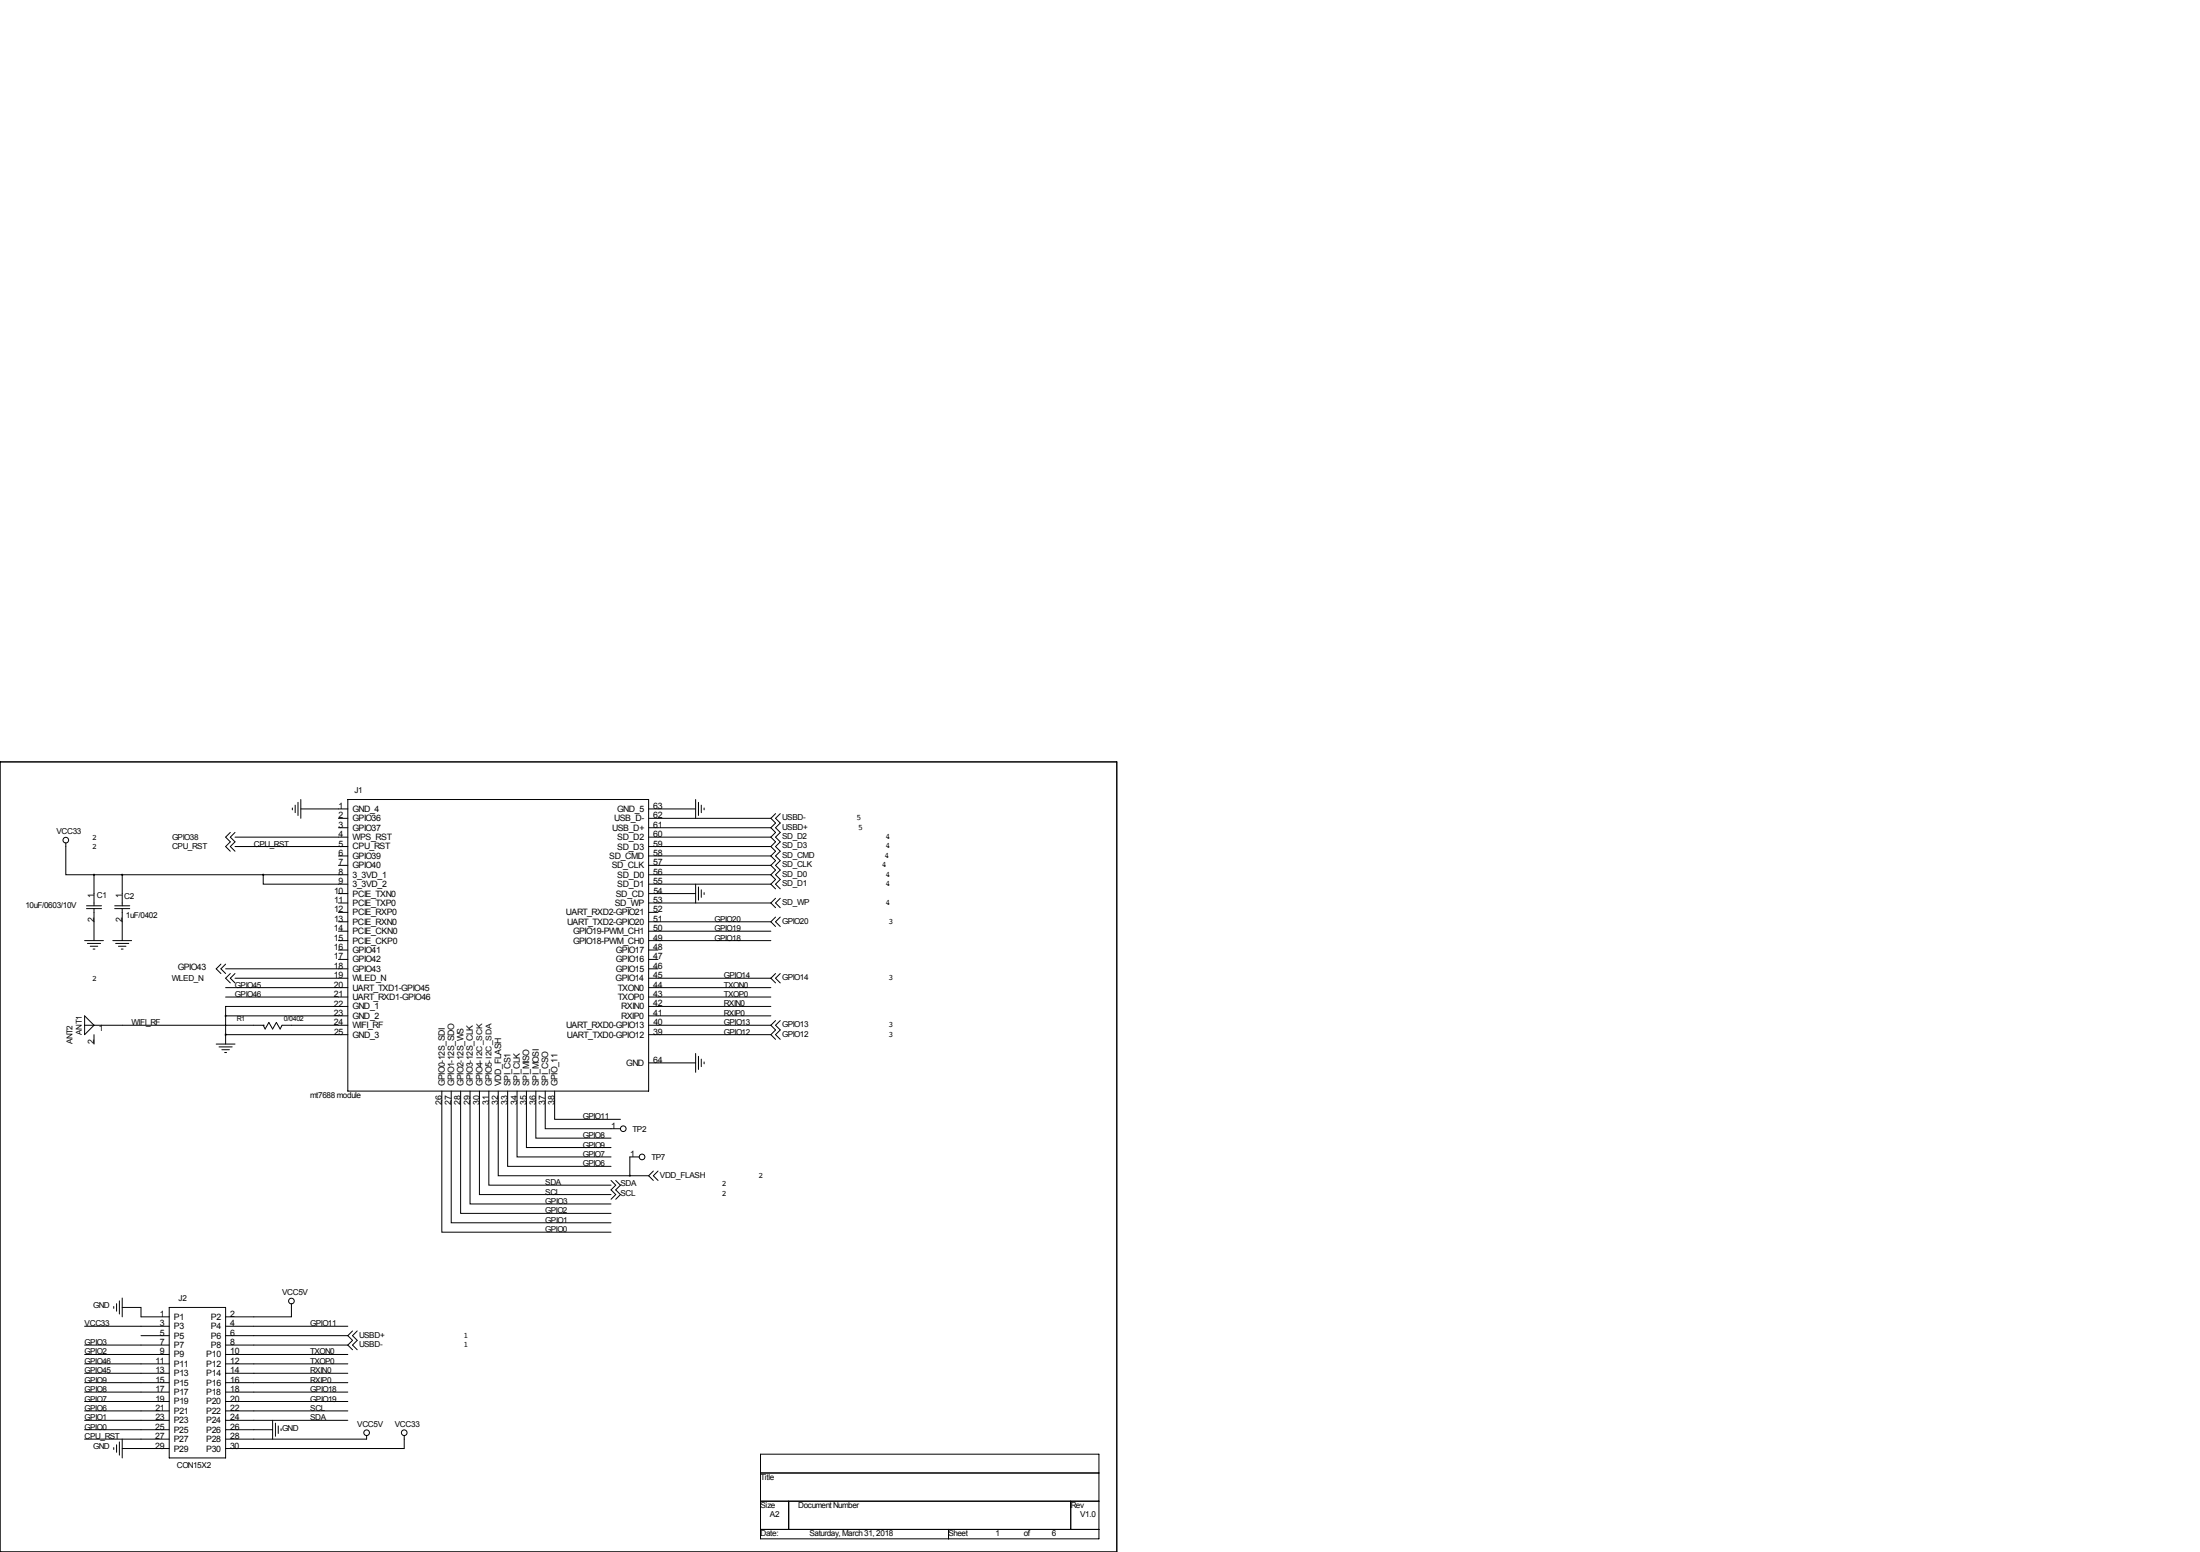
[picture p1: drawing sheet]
<svg xmlns="http://www.w3.org/2000/svg" width="594mm" height="419mm" viewBox="0 0 594 419" stroke-linecap="round" stroke-linejoin="round" font-family="sans-serif">
<g fill="none" stroke="#000" stroke-width=".27">
<path d="M0 205.7h301.8v213.4h-301.8zM79 218.2v.5M79.8 217.4v2.1M80.5 216.7v3.5M81.3 218.4h12.7M81.3 215.9v5.1M94 215.9h81.3v78.7h-81.3zM188 215.9v5.1M188 218.4h-12.7M188.7 216.7v3.5M189.5 217.4v2.1M190.2 218.2v.5"/>
<path d="M209.6 219.7l-1.3 1.3M210.8 219.7l-1.3 1.3 1.3 1.2-1.3 1.3 1.3 1.3-1.3 1.3 1.3 1.2-1.3 1.3 1.3 1.3-1.3 1.2 1.3 1.3-1.3 1.3 1.3 1.3-1.3 1.2 1.3 1.3-1.3 1.3 1.3 1.2M17.8 227.6v8.6h7.6M25.4 236.2v8.4M33 236.2v8.4M62.2 224.8l-1.2 1.3 1.2 1.2-1.2 1.3 1.2 1.3M63.5 224.8l-1.3 1.3 1.3 1.2-1.3 1.3 1.3 1.3M63.5 226.1h30.5M63.5 228.6h30.5M71.1 236.2v2.6h22.9M91.4 221h2.6M91.4 223.5h2.6"/>
<path d="M91.4 231.1h2.6M91.4 233.7h2.6M94 236.2h-68.6M175.3 223.5h33M175.3 226.1h33M175.3 236.2h33M175.3 238.8h33M188 238.8v5M188.7 239.5v3.6M208.3 221h-33M208.3 228.6h-33M208.3 231.1h-33"/>
<path d="M208.3 233.7h-33M208.3 221l1.3 1.2-1.3 1.3M208.3 223.5l1.3 1.3-1.3 1.3M208.3 226.1l1.3 1.2-1.3 1.3M208.3 228.6l1.3 1.3-1.3 1.2M208.3 236.2l1.3 1.3-1.3 1.3M208.3 238.8l1.3 1.2M208.3 233.7l1.3 1.2-1.3 1.3M208.3 231.1l1.3 1.3-1.3 1.3M22.9 254h5M23.4 244.6h4M23.4 245.4h4"/>
<path d="M23.6 254.8h3.6M24.4 255.5h2M25.1 256.3h.6M25.4 245.4v8.6M30.5 254h5.1M31 244.6h4.1M31 245.4h4.1M31.2 254.8h3.6M32 255.5h2M32.8 256.3h.5M33 245.4v8.6M91.4 241.3h2.6"/>
<path d="M91.4 243.8h2.6M91.4 246.4h2.6M91.4 248.9h2.6M91.4 251.5h2.6M91.4 254h2.6M91.4 256.5h2.6M91.4 259.1h2.6M175.3 246.4h2.5M175.3 251.5h33M175.3 256.5h2.5M175.3 259.1h2.5M188 241.3h-12.7"/>
<path d="M189.5 240.3v2M190.2 241v.6M208.3 243.8h-33M208.3 248.9h-33M208.3 254h-33M208.3 243.8l1.3 1.3M208.3 248.9l1.3 1.3M209.6 242.6l-1.3 1.2M209.6 247.7l-1.3 1.2M210.8 247.7l-1.3 1.2 1.3 1.3M210.8 242.6l-1.3 1.2 1.3 1.3M22.9 274.3l2.5 2.6-2.5 2.5z"/>
<path d="M22.9 276.9h48.2M25.4 279.4v2.5M59.7 260.4l-1.3 1.2 1.3 1.3M61 274.3v7.6M61 261.6h33M61 266.7h33M61 269.2h33M61 274.3h33M61 279.4h33M61 260.4l-1.3 1.2 1.3 1.3M62.2 262.9l-1.2 1.3 1.2 1.2M63.5 262.9l-1.3 1.3 1.3 1.2"/>
<path d="M63.5 264.2h30.5M71.1 276.9h.1M71.1 276.9l.5 1 1-1.8 1.1 1.8 1-1.8 1 1.8 .5-1h17.8M94 271.8h-33v2.5M175.3 276.9h33M175.3 261.6h2.5M208.3 264.2h-33M208.3 266.7h-33M208.3 269.2h-33M208.3 271.8h-33M208.3 274.3h-33M208.3 279.4h-33"/>
<path d="M208.3 276.9l1.3 1.2-1.3 1.3M208.3 279.4l1.3 1.3M208.3 264.2l1.3 1.2M209.6 275.6l-1.3 1.3M209.6 262.9l-1.3 1.3M210.8 275.6l-1.3 1.3 1.3 1.2-1.3 1.3 1.3 1.3M210.8 262.9l-1.3 1.3 1.3 1.2M58.4 281.9h5.1M59.2 282.7h3.5M59.9 283.5h2.1M60.7 284.2h.5M119.4 294.6v38.1h45.7"/>
<path d="M121.9 294.6v35.6h43.2M124.5 294.6v33.1h40.6M127 294.6v30.5h38.1M129.5 294.6v28h35.6M132.1 294.6v25.4h33M134.6 294.6v22.9h35.6M137.2 294.6v20.4h27.9M139.7 294.6v17.8h25.4M142.2 294.6v15.3h22.9M144.8 294.6v12.7h20.3M147.3 294.6v10.2h20.3M149.9 294.6v7.7h17.7"/>
<path d="M188 284.5v5.1M188 287h-12.7M188.7 285.2v3.6M189.5 286v2M190.2 286.8v.5M165.1 318.8l1.3 1.2-1.3 1.3 1.3 1.3-1.3 1.2M166.4 318.8l1.2 1.2-1.2 1.3 1.2 1.3-1.2 1.2M170.2 317.5h5.1M172.7 312.4h-2.5v5.1M175.3 317.5l1.2 1.3M176.5 316.2l-1.2 1.3M177.8 316.2l-1.3 1.3 1.3 1.3"/>
<path d="M22.9 358.1h22.8M30.7 352.8v.5M31.5 352v2.1M32.3 351.3v3.5M33 350.5v5.1M33 353.1h5.1v2.5h7.6M45.7 353.1h15.3v40.6h-15.3zM78.7 352v3.6h-17.7M94 358.1h-33M95.2 359.4l-1.2 1.3M96.5 359.4l-1.3 1.3 1.3 1.3-1.3 1.2 1.3 1.3M22.9 363.2h22.8"/>
<path d="M22.9 365.8h22.8M22.9 368.3h22.8M22.9 370.8h22.8M22.9 373.4h22.8M22.9 375.9h22.8M22.9 378.5h22.8M38.1 360.7h7.6M61 360.7h33M61 368.3h33M61 373.4h33M94 363.2h-33M94 365.8h-33"/>
<path d="M94 370.8h-33M94 375.9h-33M94 378.5h-33M94 360.7l1.2 1.3-1.2 1.2M94 363.2l1.2 1.3M22.9 381h22.8M22.9 383.5h22.8M22.9 386.1h22.8M22.9 388.6h22.8M30.7 390.9v.5M31.5 390.1v2.1M32.3 389.4v3.5"/>
<path d="M33 388.6v5.1M33 391.2h12.7M61 381h33M73.7 386.1h-12.7M73.7 383.5v5.1M74.4 384.3v3.6M75.2 385.1v2M75.9 385.8v.5M94 383.5h-33M99.1 387.6v1h-38.1M109.2 387.6v3.6h-48.2M205.5 392.7h91.4v22.8h-91.4z"/>
<path d="M205.5 397.8h91.4M0 419.1h.1M205.5 405.4h91.4M205.5 413h91.4M213.1 405.4v7.6M256.3 413v2.5M289.3 405.4v7.6"/>
<circle cx="17.8" cy="226.9" r=".76"/>
<circle cx="168.4" cy="304.8" r=".76"/>
<circle cx="173.5" cy="312.4" r=".76"/>
<circle cx="78.7" cy="351.3" r=".76"/>
<circle cx="99.1" cy="386.9" r=".76"/>
<circle cx="109.2" cy="386.9" r=".76"/>
</g>
<path d="M60.9 274.3a.05 .05 0 0 0 .1 0 .05 .05 0 0 0-.1 0zM60.9 279.4a.05 .05 0 0 0 .1 0 .05 .05 0 0 0-.1 0z" fill="#000"/>
<g fill="none" stroke="#000" stroke-width=".51">
<circle cx="25.4" cy="236.2" r=".02"/>
<circle cx="33" cy="236.2" r=".02"/>
<circle cx="71.1" cy="236.2" r=".02"/>
<circle cx="61" cy="279.4" r=".02"/>
<circle cx="61" cy="274.3" r=".02"/>
<circle cx="170.2" cy="317.5" r=".02"/>
</g>
<path d="M128.5 272.1h5.1v14h-5.1z" fill="#fff"/>
<g font-size="2.4">
<text x="91.5" y="221">2</text>
<text x="91.5" y="218.4">1</text>
<text x="95.2" y="221.8">GPIO36</text>
<text x="95.2" y="219.2">GND_4</text>
<text x="166" y="221.8">USB_D-</text>
<text x="166.8" y="219.2">GND_5</text>
<text x="176.5" y="221">62</text>
<text x="176.5" y="218.4">63</text>
<text x="91.5" y="223.5">3</text>
<text x="91.5" y="226.1">4</text>
<text x="95.2" y="224.3">GPIO37</text>
<text x="95.2" y="226.9">WPS_RST</text>
<text x="165.4" y="224.3">USB_D+</text>
<text x="166.8" y="226.9">SD_D2</text>
<text x="176.5" y="223.5">61</text>
<text x="176.5" y="226.1">60</text>
<text x="91.5" y="231.1">6</text>
<text x="91.5" y="233.7">7</text>
<text x="91.5" y="228.6">5</text>
<text x="95.2" y="231.9">GPIO39</text>
<text x="95.2" y="229.4">CPU_RST</text>
<text x="164.6" y="231.9">SD_CMD</text>
<text x="166.8" y="229.4">SD_D3</text>
<text x="176.5" y="228.6">59</text>
<text x="176.5" y="231.1">58</text>
<text x="176.5" y="233.7">57</text>
<text x="91.5" y="238.8">9</text>
<text x="91.5" y="236.2">8</text>
<text x="95.2" y="239.6">3_3VD_2</text>
<text x="95.2" y="234.5">GPIO40</text>
<text x="95.2" y="237">3_3VD_1</text>
<text x="165.3" y="234.5">SD_CLK</text>
<text x="166.8" y="237">SD_D0</text>
<text x="166.8" y="239.6">SD_D1</text>
<text x="176.5" y="236.2">56</text>
<text x="176.5" y="238.8">55</text>
<text x="25.4" y="242.6" transform="rotate(-90 25.4 242.6)">1</text>
<text x="33" y="242.6" transform="rotate(-90 33 242.6)">1</text>
<text x="90.2" y="243.9">11</text>
<text x="90.3" y="241.3">10</text>
<text x="95.2" y="244.6">PCIE_TXP0</text>
<text x="95.2" y="242.1">PCIE_TXN0</text>
<text x="166.1" y="244.6">SD_WP</text>
<text x="166.4" y="242.1">SD_CD</text>
<text x="176.5" y="243.8">53</text>
<text x="176.5" y="241.3">54</text>
<text x="25.4" y="248.9" transform="rotate(-90 25.4 248.9)">2</text>
<text x="33" y="248.9" transform="rotate(-90 33 248.9)">2</text>
<text x="90.2" y="251.5">14</text>
<text x="90.2" y="248.9">13</text>
<text x="90.2" y="246.4">12</text>
<text x="95.2" y="249.7">PCIE_RXN0</text>
<text x="95.2" y="247.2">PCIE_RXP0</text>
<text x="152.9" y="247.2">UART_RXD2-GPIO21</text>
<text x="153.2" y="249.7">UART_TXD2-GPIO20</text>
<text x="176.5" y="248.9">51</text>
<text x="176.5" y="251.5">50</text>
<text x="176.5" y="246.4">52</text>
<text x="90.2" y="256.6">16</text>
<text x="90.2" y="254">15</text>
<text x="95.2" y="257.4">GPIO41</text>
<text x="95.2" y="254.8">PCIE_CKP0</text>
<text x="95.2" y="252.3">PCIE_CKN0</text>
<text x="154.8" y="254.8">GPIO18-PWM_CH0</text>
<text x="154.8" y="252.3">GPIO19-PWM_CH1</text>
<text x="166.4" y="257.3">GPIO17</text>
<text x="176.5" y="254">49</text>
<text x="176.5" y="256.5">48</text>
<text x="48" y="261.9">GPIO43</text>
<text x="90.2" y="259.1">17</text>
<text x="90.2" y="261.6">18</text>
<text x="95.2" y="259.9">GPIO42</text>
<text x="95.2" y="262.4">GPIO43</text>
<text x="166.4" y="262.4">GPIO15</text>
<text x="166.4" y="259.9">GPIO16</text>
<text x="176.5" y="261.6">46</text>
<text x="176.5" y="259.1">47</text>
<text x="90.2" y="266.7">20</text>
<text x="90.2" y="269.3">21</text>
<text x="90.2" y="264.2">19</text>
<text x="95.2" y="267.5">UART_TXD1-GPIO45</text>
<text x="95.2" y="265">WLED_N</text>
<text x="166.3" y="265">GPIO14</text>
<text x="166.9" y="267.5">TXON0</text>
<text x="176.5" y="266.7">44</text>
<text x="176.5" y="264.2">45</text>
<text x="176.5" y="269.2">43</text>
<text x="90.2" y="274.3">23</text>
<text x="90.2" y="271.8">22</text>
<text x="95.2" y="275.1">GND_2</text>
<text x="95.2" y="272.6">GND_1</text>
<text x="95.2" y="270.1">UART_RXD1-GPIO46</text>
<text x="166.9" y="270">TXOP0</text>
<text x="167.8" y="275.1">RXIP0</text>
<text x="167.9" y="272.6">RXIN0</text>
<text x="176.5" y="274.3">41</text>
<text x="176.5" y="271.8">42</text>
<text x="25.4" y="281.9" transform="rotate(-90 25.4 281.9)">2</text>
<text x="26.7" y="278.4">1</text>
<text x="90.2" y="276.9">24</text>
<text x="90.3" y="279.4">25</text>
<text x="95.2" y="277.7">WIFI_RF</text>
<text x="95.2" y="280.2">GND_3</text>
<text x="152.9" y="277.7">UART_RXD0-GPIO13</text>
<text x="153.2" y="280.2">UART_TXD0-GPIO12</text>
<text x="176.5" y="279.4">39</text>
<text x="176.5" y="276.9">40</text>
<text x="169.2" y="287.8">GND</text>
<text x="176.5" y="287">64</text>
<text x="120.2" y="293.4" transform="rotate(-90 120.2 293.4)">GPIO0-12S_SDI</text>
<text x="122.7" y="293.4" transform="rotate(-90 122.7 293.4)">GPIO1-12S_SDO</text>
<text x="125.2" y="293.4" transform="rotate(-90 125.2 293.4)">GPIO2-12S_WS</text>
<text x="127.8" y="293.4" transform="rotate(-90 127.8 293.4)">GPIO3-12S_CLK</text>
<text x="130.3" y="293.4" transform="rotate(-90 130.3 293.4)">GPIO4-12S_SCLK</text>
<text x="132.9" y="293.4" transform="rotate(-90 132.9 293.4)">GPIO5-12S_SD</text>
<text x="135.4" y="293.4" transform="rotate(-90 135.4 293.4)">VDD_FLASH</text>
<text x="137.9" y="293.4" transform="rotate(-90 137.9 293.4)">SPI_CS1</text>
<text x="140.5" y="293.4" transform="rotate(-90 140.5 293.4)">SPI_CLK</text>
<text x="143" y="293.4" transform="rotate(-90 143 293.4)">SPI_MISO</text>
<text x="145.6" y="293.4" transform="rotate(-90 145.6 293.4)">SPI_MOSI</text>
<text x="148.1" y="293.4" transform="rotate(-90 148.1 293.4)">SPI_CSO</text>
<text x="150.6" y="293.4" transform="rotate(-90 150.6 293.4)">GPIO_11</text>
<text x="119.4" y="298.4" transform="rotate(-90 119.4 298.4)">26</text>
<text x="121.9" y="298.4" transform="rotate(-90 121.9 298.4)">27</text>
<text x="124.5" y="298.4" transform="rotate(-90 124.5 298.4)">28</text>
<text x="127" y="298.4" transform="rotate(-90 127 298.4)">29</text>
<text x="129.5" y="298.4" transform="rotate(-90 129.5 298.4)">30</text>
<text x="132.1" y="298.4" transform="rotate(-90 132.1 298.4)">31</text>
<text x="134.6" y="298.4" transform="rotate(-90 134.6 298.4)">32</text>
<text x="137.2" y="298.4" transform="rotate(-90 137.2 298.4)">33</text>
<text x="139.7" y="298.4" transform="rotate(-90 139.7 298.4)">34</text>
<text x="142.2" y="298.4" transform="rotate(-90 142.2 298.4)">35</text>
<text x="144.8" y="298.4" transform="rotate(-90 144.8 298.4)">36</text>
<text x="147.3" y="298.4" transform="rotate(-90 147.3 298.4)">37</text>
<text x="149.9" y="298.4" transform="rotate(-90 149.9 298.4)">38</text>
<text x="165.1" y="304.8">1</text>
<text x="170.2" y="312.4">1</text>
<text x="43.2" y="355.6">1</text>
<text x="43.2" y="358.1">3</text>
<text x="47" y="356.4">P1</text>
<text x="47" y="358.9">P3</text>
<text x="57" y="356.4">P2</text>
<text x="57" y="358.9">P4</text>
<text x="62.2" y="355.6">2</text>
<text x="62.2" y="358.1">4</text>
<text x="43.2" y="360.7">5</text>
<text x="43.2" y="363.2">7</text>
<text x="43.2" y="365.8">9</text>
<text x="47" y="361.5">P5</text>
<text x="47" y="364">P7</text>
<text x="57" y="361.5">P6</text>
<text x="57" y="364">P8</text>
<text x="62.2" y="360.7">6</text>
<text x="62.2" y="363.2">8</text>
<text x="62.2" y="365.8">10</text>
<text x="42" y="370.8">13</text>
<text x="42" y="368.3">11</text>
<text x="47" y="371.6">P13</text>
<text x="47" y="369.1">P11</text>
<text x="47" y="366.6">P9</text>
<text x="55.7" y="371.6">P14</text>
<text x="55.7" y="369.1">P12</text>
<text x="55.7" y="366.6">P10</text>
<text x="62.2" y="370.8">14</text>
<text x="62.2" y="368.3">12</text>
<text x="42" y="375.9">17</text>
<text x="42" y="373.4">15</text>
<text x="47" y="376.7">P17</text>
<text x="47" y="374.2">P15</text>
<text x="55.7" y="376.7">P18</text>
<text x="55.7" y="374.2">P16</text>
<text x="62.2" y="375.9">18</text>
<text x="62.2" y="373.4">16</text>
<text x="42" y="383.6">23</text>
<text x="42" y="381">21</text>
<text x="42" y="378.5">19</text>
<text x="47" y="381.8">P21</text>
<text x="47" y="379.3">P19</text>
<text x="55.7" y="381.8">P22</text>
<text x="55.7" y="379.3">P20</text>
<text x="62.2" y="383.6">24</text>
<text x="62.2" y="381">22</text>
<text x="62.2" y="378.5">20</text>
<text x="42" y="388.6">27</text>
<text x="42" y="386.1">25</text>
<text x="46.9" y="389.4">P27</text>
<text x="47" y="386.9">P25</text>
<text x="47" y="384.3">P23</text>
<text x="55.7" y="389.4">P28</text>
<text x="55.7" y="386.9">P26</text>
<text x="55.7" y="384.3">P24</text>
<text x="62.2" y="388.6">28</text>
<text x="62.2" y="386.1">26</text>
<text x="42" y="391.2">29</text>
<text x="46.9" y="392">P29</text>
<text x="55.7" y="392">P30</text>
<text x="62.2" y="391.2">30</text>
</g>
<g font-size="2.2">
<text x="95.8" y="214.1">J1</text>
<text x="211.3" y="221.5">USBD-</text>
<text x="231.4" y="221.5">5</text>
<text x="15.2" y="225.3">VCC33</text>
<text x="24.9" y="226.8">2</text>
<text x="46.5" y="226.8">GPIO38</text>
<text x="211.3" y="226.6">SD_D2</text>
<text x="211.3" y="224">USBD+</text>
<text x="231.9" y="224">5</text>
<text x="239.3" y="226.6">4</text>
<text x="24.9" y="229.4">2</text>
<text x="46.5" y="229.4">CPU_RST</text>
<text x="68.6" y="228.6">CPU_RST</text>
<text x="211.3" y="231.6">SD_CMD</text>
<text x="211.3" y="229.1">SD_D3</text>
<text x="239" y="231.6">4</text>
<text x="239.3" y="229.1">4</text>
<text x="211.3" y="234.2">SD_CLK</text>
<text x="211.3" y="236.7">SD_D0</text>
<text x="211.3" y="239.3">SD_D1</text>
<text x="238.2" y="234.2">4</text>
<text x="239.3" y="239.3">4</text>
<text x="239.3" y="236.7">4</text>
<text x="6.9" y="245.1">10uF/0603/10V</text>
<text x="26.2" y="242.6">C1</text>
<text x="33.5" y="242.8">C2</text>
<text x="211.3" y="244.3">SD_WP</text>
<text x="239.3" y="244.3">4</text>
<text x="34" y="247.9">1uF/0402</text>
<text x="193" y="248.9">GPIO20</text>
<text x="193" y="251.5">GPIO19</text>
<text x="211.3" y="249.4">GPIO20</text>
<text x="240" y="249.4">3</text>
<text x="193" y="254">GPIO18</text>
<text x="24.9" y="264.9">2</text>
<text x="46.5" y="264.9">WLED_N</text>
<text x="63.5" y="269.2">GPIO46</text>
<text x="63.5" y="266.7">GPIO45</text>
<text x="195.6" y="269.2">TXOP0</text>
<text x="195.6" y="266.7">TXON0</text>
<text x="195.6" y="264.2">GPIO14</text>
<text x="211.3" y="264.7">GPIO14</text>
<text x="240" y="264.7">3</text>
<text x="195.6" y="274.3">RXIP0</text>
<text x="195.6" y="271.8">RXIN0</text>
<text x="19.6" y="281.9" transform="rotate(-90 19.6 281.9)">ANT2</text>
<text x="22.1" y="279.4" transform="rotate(-90 22.1 279.4)">ANT1</text>
<text x="35.6" y="276.9">WIFI_RF</text>
<text x="195.6" y="279.4">GPIO12</text>
<text x="195.6" y="276.9">GPIO13</text>
<text x="211.3" y="279.9">GPIO12</text>
<text x="211.3" y="277.4">GPIO13</text>
<text x="240" y="279.9">3</text>
<text x="240" y="277.4">3</text>
<text x="83.8" y="296.4">mt7688 module</text>
<text x="157.5" y="302.3">GPIO11</text>
<text x="170.9" y="305.6">TP2</text>
<text x="157.5" y="307.3">GPIO8</text>
<text x="157.5" y="309.9">GPIO9</text>
<text x="157.5" y="315">GPIO6</text>
<text x="157.5" y="312.4">GPIO7</text>
<text x="176" y="313.2">TP7</text>
<text x="147.3" y="320">SDA</text>
<text x="147.3" y="322.6">SCL</text>
<text x="167.6" y="320.3">SDA</text>
<text x="167.6" y="322.8">SCL</text>
<text x="178.3" y="318">VDD_FLASH</text>
<text x="195.1" y="320.3">2</text>
<text x="195.1" y="322.8">2</text>
<text x="205" y="318">2</text>
<text x="147.3" y="327.7">GPIO2</text>
<text x="147.3" y="325.1">GPIO3</text>
<text x="147.3" y="332.7">GPIO0</text>
<text x="147.3" y="330.2">GPIO1</text>
<text x="25.1" y="353.3">GND</text>
<text x="48.3" y="351.3">J2</text>
<text x="76.2" y="349.8">VCC5V</text>
<text x="22.9" y="358.1">VCC33</text>
<text x="83.8" y="358.1">GPIO11</text>
<text x="22.8" y="365.8">GPIO2</text>
<text x="22.9" y="363.2">GPIO3</text>
<text x="83.8" y="365.8">TXON0</text>
<text x="97" y="363.7">USBD-</text>
<text x="97" y="361.2">USBD+</text>
<text x="125.2" y="363.7">1</text>
<text x="125.2" y="361.2">1</text>
<text x="22.8" y="368.3">GPIO46</text>
<text x="22.8" y="370.8">GPIO45</text>
<text x="83.8" y="370.8">RXIN0</text>
<text x="83.8" y="368.3">TXOP0</text>
<text x="22.8" y="375.9">GPIO8</text>
<text x="22.9" y="373.4">GPIO9</text>
<text x="83.8" y="373.4">RXIP0</text>
<text x="83.8" y="375.9">GPIO18</text>
<text x="22.8" y="381">GPIO6</text>
<text x="22.8" y="378.5">GPIO7</text>
<text x="22.9" y="383.5">GPIO1</text>
<text x="83.8" y="383.5">SDA</text>
<text x="83.8" y="381">SCL</text>
<text x="83.8" y="378.5">GPIO19</text>
<text x="22.8" y="386.1">GPIO0</text>
<text x="22.8" y="388.6">CPU_RST</text>
<text x="76.2" y="386.3">GND</text>
<text x="96.5" y="385.3">VCC5V</text>
<text x="106.7" y="385.3">VCC33</text>
<text x="25.1" y="391.4">GND</text>
<text x="47.8" y="396.5">CON15X2</text>
<text x="205.5" y="399.5">Title</text>
<text x="205.5" y="407.2">Size</text>
<text x="215.6" y="407.2">Document Number</text>
<text x="289.3" y="407.2">Rev</text>
<text x="208" y="409.7">A2</text>
<text x="291.8" y="409.7">V1.0</text>
<text x="205.5" y="414.8">Date:</text>
<text x="218.7" y="414.8">Saturday, March31, 2018</text>
<text x="256.3" y="414.8">Sheet</text>
<text x="269" y="414.8">1</text>
<text x="276.6" y="414.8">of</text>
<text x="284.2" y="414.8">6</text>
</g>
<g font-size="2.1">
<text x="130.2" y="285.9" transform="rotate(-90 130.2 285.9)">I2C_SCK</text>
<text x="132.8" y="285.9" transform="rotate(-90 132.8 285.9)">I2C_SDA</text>
</g>
<g font-size="1.9">
<text x="64" y="275.8">R1</text>
<text x="76.7" y="275.8">0/0402</text>
</g>
</svg>
